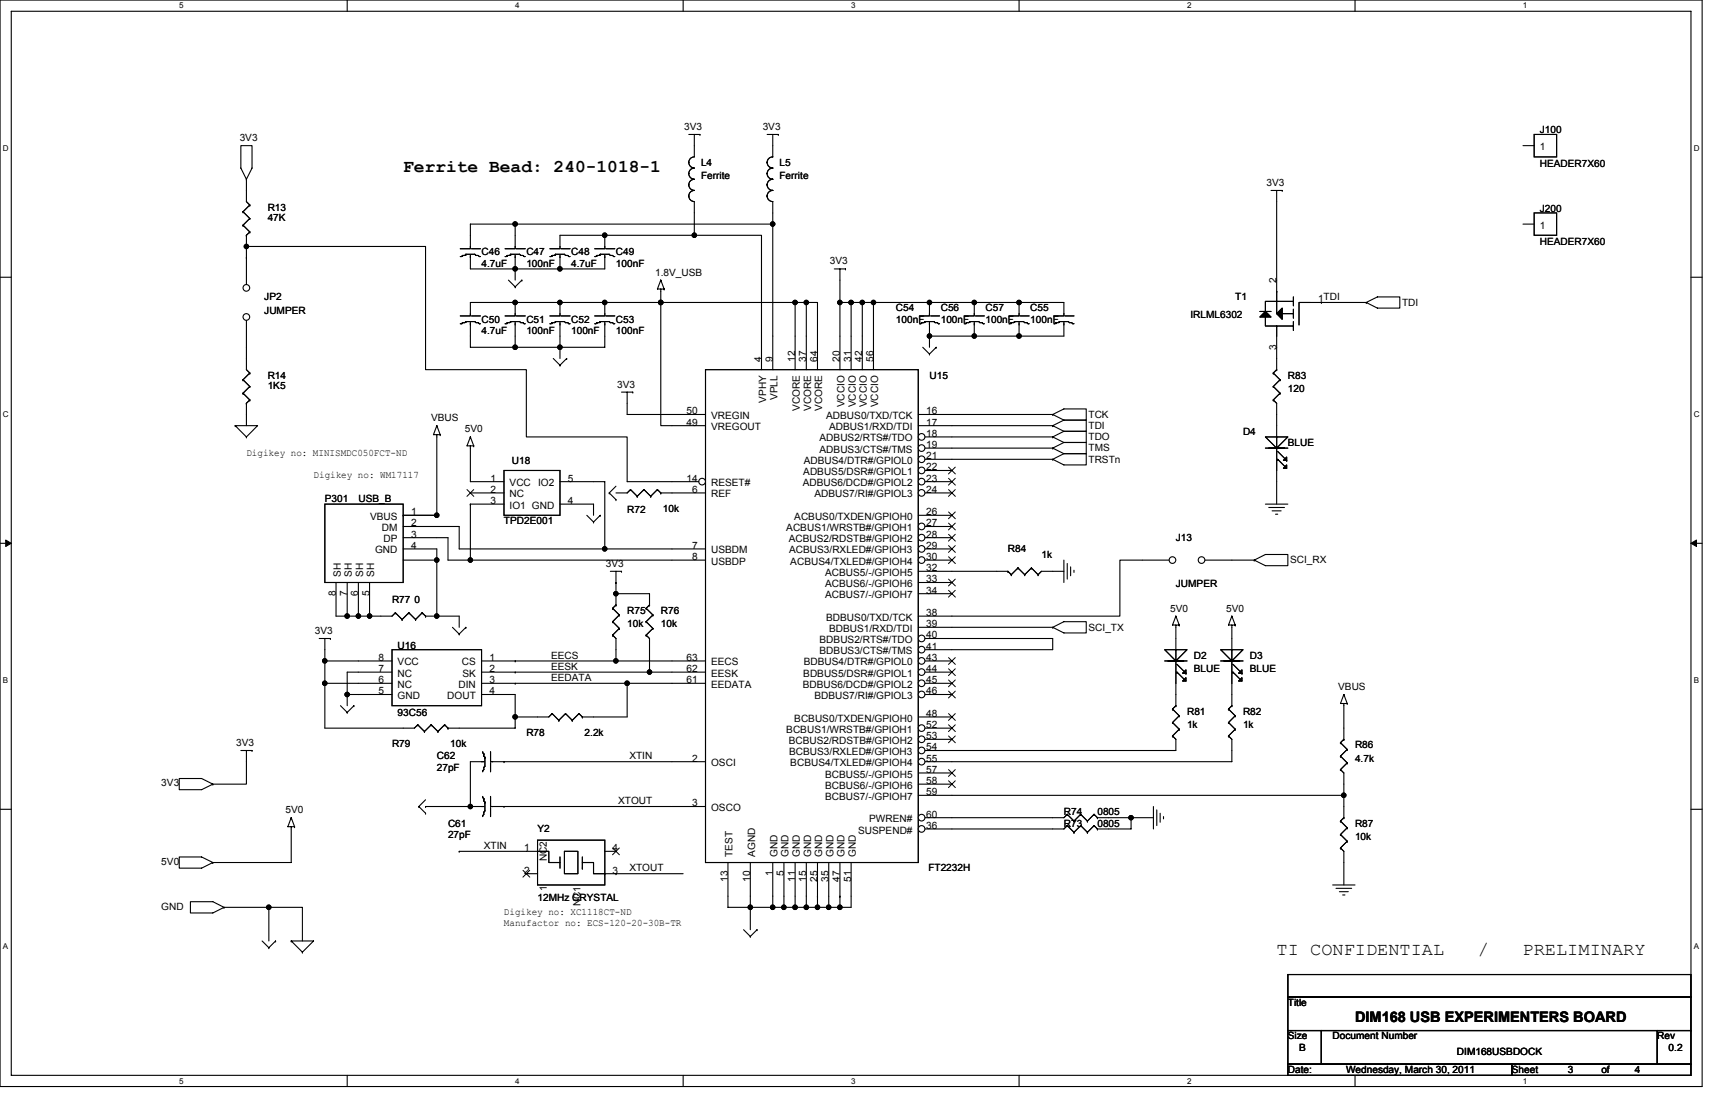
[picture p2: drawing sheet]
<svg xmlns="http://www.w3.org/2000/svg" width="432mm" height="279mm" viewBox="0 0 432 279" stroke-linecap="round" stroke-linejoin="round" font-family="sans-serif">
<path d="M0 0h428.6v273.5h-428.6zM2.8 2.8h422.9v267.9h-422.9z" fill="none" stroke="#000" stroke-width=".28"/>
<g fill="#fff">
<path d="M45.1 .3h1.1v2.3h-1.1z"/>
<path d="M45.1 271h1.1v2.2h-1.1z"/>
</g>
<path d="M87.4 0v2.8M87.4 270.7v2.8" fill="none" stroke="#000" stroke-width=".28"/>
<g fill="#fff">
<path d="M129.7 .3h1.1v2.3h-1.1z"/>
<path d="M129.7 271h1.1v2.2h-1.1z"/>
</g>
<path d="M172 0v2.8M172 270.7v2.8" fill="none" stroke="#000" stroke-width=".28"/>
<g fill="#fff">
<path d="M214.3 .3h1.1v2.3h-1.1z"/>
<path d="M214.3 271h1.1v2.2h-1.1z"/>
</g>
<path d="M256.6 0v2.8M256.6 270.7v2.8" fill="none" stroke="#000" stroke-width=".28"/>
<g fill="#fff">
<path d="M298.9 .3h1.1v2.3h-1.1z"/>
<path d="M298.9 271h1.1v2.2h-1.1z"/>
</g>
<path d="M341.2 0v2.8M341.2 270.7v2.8" fill="none" stroke="#000" stroke-width=".28"/>
<g fill="#fff">
<path d="M383.5 .3h1.1v2.3h-1.1z"/>
<path d="M383.5 271h1.1v2.2h-1.1z"/>
<path d="M.7 36.3h1.5v2.3h-1.5z"/>
<path d="M426.5 36.3h1.4v2.3h-1.4z"/>
<path d="M.7 103.3h1.5v2.2h-1.5z"/>
<path d="M426.5 103.3h1.4v2.2h-1.4z"/>
</g>
<path d="M0 69.8h2.8M425.7 69.8h2.9" fill="none" stroke="#000" stroke-width=".28"/>
<g fill="#fff">
<path d="M.7 170.2h1.4v2.3h-1.4z"/>
<path d="M426.5 170.2h1.3v2.3h-1.3z"/>
</g>
<path d="M0 136.8h2.8M425.7 136.8h2.9" fill="none" stroke="#000" stroke-width=".28"/>
<path d="M1.4 135.9l1.4 .9-1.4 .8zM425.7 136.8l1.4-.9v1.7z" fill="#000" stroke="#000" stroke-width=".25"/>
<g fill="#fff">
<path d="M.7 237.2h1.4v2.2h-1.4z"/>
<path d="M426.4 237.2h1.4v2.2h-1.4z"/>
</g>
<g fill="none" stroke="#000" stroke-width=".28">
<path d="M60.6 36.7h2.9v5.6l-1.5 2.8-1.4-2.8zM173.4 33.8h2.8M174.8 33.8v2.9M176.2 33.8h.1M193.1 33.8h2.9M194.6 33.8v2.9M196 33.8h.1M61.2 53.3h.1M61.2 56.7h.1M61.2 53.3l1.7 1.7M61.2 56.7l1.7 1.7M62 45.1v5.7l.9 .8"/>
<path d="M62 45.1h.1M62 59.2h.1M62 59.2v2.8M62.9 51.6h.1M62.9 55h.1M62.9 58.4h.1M62.9 51.6l-1.7 1.7M62.9 55l-1.7 1.7M62.9 58.4l-.9 .8M118.4 59.2v-2.8h11.3v2.8M129.7 56.4h64.9v28.2M129.7 56.4h.1"/>
<path d="M141 59.2h11.3M152.3 59.2h.1M152.3 59.2h22.5M174.8 59.2h16.9v25.4M174.8 59.2h.1M174.8 53.6v5.6M194.6 53.6v2.8M320 47.9h2.8M321.4 47.9v22.6M322.8 47.9h.1M62 64.9v-2.9h45.1v31h25.4v17h25.4v11.2h11.3M62 64.9h.1"/>
<path d="M118.4 76.1h11.3M118.4 67.7h11.3v2.8M128 70.5l1.7 1.7M129.7 76.1h.1M129.7 67.7h.1M129.7 72.2h.1M129.7 76.1h73.3M129.7 67.7h22.6M131.4 70.5h.1M131.4 70.5l-1.7 1.7M141 67.7h.1M141 76.1h.1"/>
<path d="M152.3 76.1h.1M166.4 76.1v31h2.8M166.4 76.1h.1M166.4 72.7v3.4M166.4 70.5l-.9 2.2h1.7M166.4 70.5h.1M166.4 70.5l.8 2.2M167.2 72.7h.1M200.2 76.1h.1M200.2 76.1v8.5M203 76.1h2.8v8.5M203 76.1h.1"/>
<path d="M203 76.1v8.5M210.1 67.7h2.8M211.5 76.1h.1M211.5 76.1h2.8M211.5 67.7v8.4M211.5 76.1v8.5M212.9 67.7h.1M214.3 76.1h.1M214.3 76.1v8.5M214.3 76.1h53.6M217.1 76.1v8.5M217.1 76.1h.1"/>
<path d="M219.9 76.1v8.5M219.9 76.1h.1M234 76.1h.1M245.3 76.1h.1M256.6 76.1h.1M332.7 76.1h.1M332.7 76.1h11.3M344 76.1l2.8-1.4h5.6v2.9h-5.6zM344 76.1h.1M62 87.4v2.8M118.4 84.6v2.8h11.3M129.7 87.4h.1"/>
<path d="M129.7 84.6v2.8M139.3 90.2l1.7 1.7M141 84.6v2.8M141 87.4h.1M141 87.4v2.8M141 91.9h.1M142.7 90.2h.1M142.7 90.2l-1.7 1.7M152.3 84.6v2.8h-22.6M156.5 98.7h2.8M157.9 98.7v5.6h11.3M159.3 98.7h.1"/>
<path d="M177.6 93h53.6v124.1h-53.6zM232.3 87.4l1.7 1.7M234 84.6v2.8M234 84.6h.1M234 84.6h22.6M234 89.1h.1M235.7 87.4h.1M235.7 87.4l-1.7 1.7M256.6 84.6h.1M256.6 84.6h11.3M321.4 87.4v2.8M59.2 107.1h5.7l-2.9 2.9"/>
<path d="M59.2 107.1h.1M59.2 107.1l2.8 2.9M62 104.3v2.8M62 110h.1M110 109.4v20.3h-8.5M110 107.1l-.9 2.3h1.7M110 107.1h.1M110 107.1l.8 2.3M110.8 109.4h.1M118.4 112.2v9M118.4 110l-.8 2.2h1.7M118.4 110h.1"/>
<path d="M118.4 110l.9 2.2M119.3 112.2h.1M239.7 104.3h25.3M239.7 107.1h25.3M239.7 110h25.3M239.7 112.8h25.3M239.7 115.6h25.3M265 104.3l2.9-1.4h5.6v2.8h-5.6M265 104.3h.1M265 107.1h.1M265 110h.1M265 112.8h.1"/>
<path d="M265 115.6h.1M265 104.3l2.9 1.4M265 107.1l2.9 1.5M265 110l2.9 1.4M265 112.8l2.9 1.4M267.9 105.7h5.6v2.9h-5.6M267.9 108.6h5.6v2.8h-5.6M267.9 111.4h5.6v2.8h-5.6M267.9 114.2h5.6v2.8h-5.6l-2.9-1.4M267.9 105.7l-2.9 1.4M267.9 108.6l-2.9 1.4M267.9 111.4l-2.9 1.4"/>
<path d="M267.9 114.2l-2.9 1.4M321.4 104.3v2.8M101.5 129.7h.1M110 132.5h5.6v5.7h36.7M110 135.3h2.8v5.7h5.6M110 138.2v2.8M118.4 126.9h.1M118.4 126.9v14.1M147.7 129.7l1.7 1.7M149.4 121.2h2.9v17M149.4 126.9v2.8M149.4 131.4h.1"/>
<path d="M151.1 129.7h.1M151.1 129.7l-1.7 1.7M152.3 138.2h.1M152.3 138.2h16.9M153.4 124.1h.1M153.4 124.1l1.7 1.7M155.1 125.8h.1M155.1 122.4l-1.7 1.7M318.6 126.9h5.7M319.4 127.7h4M320.3 128.6h2.3M321.1 129.4h.6"/>
<path d="M321.4 121.2v5.7M84.6 155.1h2.8M87.4 155.1h.1M87.4 155.1h8.5M90.2 155.1h.1M93 155.1h.1M101.5 141h8.5M110 155.1h5.6v2.8M110 141h.1M110 155.1h.1M110 141v14.1M113.9 157.9l1.7 1.7"/>
<path d="M115.6 159.6h.1M117.3 157.9h.1M117.3 157.9l-1.7 1.7M118.4 141h50.8M153.7 143.8h2.8M155.1 146.6h.1M155.1 146.6v2.8h8.4M155.1 143.8v2.8M156.5 143.8h.1M239.7 157.9h25.3M239.7 143.8h11.3M265 143.8h2.9"/>
<path d="M265 157.9l2.9-1.4h5.6v2.8h-5.6zM265 157.9h.1M267.9 141v5.6M268.7 141.8v4M269.6 142.7v2.2M270.4 143.5v.6M287.6 141h-5.6v14.1h-42.3M296.1 157.3v3.4M296.1 155.1l-.9 2.2h1.7M296.1 155.1h.1M296.1 155.1l.8 2.2M296.9 157.3h.1"/>
<path d="M310.2 157.3v3.4M310.2 141h5.6M310.2 155.1l-.9 2.2h1.7M310.2 155.1h.1M310.2 155.1l.8 2.2M311 157.3h.1M315.8 141l2.8-1.4h5.7v2.8h-5.7zM315.8 141h.1M80.4 160.7h2.8M81.8 166.4h.1M81.8 166.4h8.4M81.8 172h8.4"/>
<path d="M81.8 166.4v16.9h19.7M81.8 160.7v5.7M81.8 172h.1M83.2 160.7h.1M85.7 177.6l1.7 1.7M87.4 174.8h.1M87.4 174.8v2.8M87.4 179.3h.1M87.4 174.8h2.8M89.1 177.6h.1M89.1 177.6l-1.7 1.7M90.2 169.2h-2.8v5.6"/>
<path d="M129.7 174.8v5.7M129.7 166.4h.1M129.7 169.2h.1M129.7 172h.1M129.7 169.2h39.5M129.7 166.4h39.5M129.7 172h39.5M155.1 166.4h.1M155.1 163.5v2.9M157.9 172h.1M157.9 172v8.5h-8.5M163.5 169.2h.1"/>
<path d="M163.5 163.5v5.7M239.7 160.7h25.3v2.8h-25.3M338.3 177.1v6.2M338.3 174.8l-.8 2.3h1.7M338.3 174.8h.1M338.3 174.8l.9 2.3M339.2 177.1h.1M45.1 196h5.7l2.8 1.4-2.8 1.4h-5.7zM53.6 197.4h.1M60.6 188.9h2.9M62 188.9v8.5h-8.4M63.5 188.9h.1"/>
<path d="M118.4 191.7v11.3h-11.3M126.9 191.7h.1M126.9 191.7h42.3M129.7 180.5h5.6M129.7 180.5v2.8h-14.1M129.7 180.5h.1M239.7 188.9h56.4M310.2 188.9v2.8h-70.5M338.3 197.4v2.8M0 203.7h2.8M45.1 215.7h5.7l2.8 1.4-2.8 1.4h-5.7zM53.6 217.1h.1"/>
<path d="M73.3 208.1v9h-19.7M73.3 205.8l-.8 2.3h1.7M73.3 205.8h.1M73.3 205.8l.9 2.3M74.2 208.1h.1M105.5 203h.1M105.5 203l1.6 1.7M107.1 203h.1M107.1 204.7h.1M107.1 201.3l-1.6 1.7M115.6 214.3h.1M115.6 214.3h16.9"/>
<path d="M126.9 203h.1M126.9 203h42.3M155.1 219.9h.1M155.1 219.9h16.9M239.7 208.7h25.3M239.7 205.8h25.3M239.7 200.2h98.6M279.1 205.8h5.7M284.8 205.8v2.9h-5.7M284.8 205.8h.1M284.8 205.8h5.6M290.4 203v5.7"/>
<path d="M291.3 203.9v3.9M292.1 204.7v2.3M292.9 205.5v.6M337.5 213.4l.8 .9v8.5M337.5 213.4h.1M337.5 210.1h.1M337.5 206.7h.1M337.5 210.1l1.7 1.7M337.5 206.7l1.7 1.7M338.3 200.2h.1M338.3 200.2v5.6M338.3 205.8h.1"/>
<path d="M338.3 205.8l-.8 .9M339.2 211.8h.1M339.2 208.4h.1M339.2 211.8l-1.7 1.6M339.2 208.4l-1.7 1.7M425.7 203.7h2.9M47.9 227h5.7l2.8 1.4-2.8 1.4h-5.7zM56.4 228.4h.1M56.4 228.4h11.3M66 236.9l1.7 1.6M67.7 228.4h.1M67.7 228.4v8.5"/>
<path d="M67.7 228.4h8.4v8.5M67.7 238.5h.1M69.4 236.9h.1M69.4 236.9l-1.7 1.6M73.3 236.9h5.7l-2.9 2.8M73.3 236.9h.1M73.3 236.9l2.8 2.8M76.1 239.7h.1M183.3 225.6v2.8h5.6M187.2 234l1.7 1.7M188.9 228.4v5.6M188.9 228.4h.1"/>
<path d="M188.9 225.6v2.8M188.9 235.7h.1M188.9 228.4h16.9M190.6 234h.1M190.6 234l-1.7 1.7M194.6 225.6v2.8M194.6 228.4h.1M197.4 225.6v2.8M197.4 228.4h.1M200.2 225.6v2.8M200.2 228.4h.1M203 225.6v2.8"/>
<path d="M203 228.4h.1M205.8 225.6h.1M205.8 228.4h2.9M205.8 225.6v2.8M208.7 225.6v2.8M208.7 228.4h.1M208.7 228.4h2.8M211.5 225.6h.1M211.5 225.6v2.8M214.3 225.6v2.8h-2.8M335.5 222.8h5.7M336.4 223.6h3.9"/>
<path d="M337.2 224.5h2.3M338.1 225.3h.5M324.3 245.3h101.4v5.7h-101.4zM324.3 251h101.4v8.4h-101.4zM324.3 259.4h8.4v8.5h-8.4zM332.7 259.4h84.6v8.5h-84.6zM417.3 259.4h8.4v8.5h-8.4zM324.3 267.9h56.3v2.8h-56.3zM380.6 267.9h45.1v2.8h-45.1z"/>
</g>
<g fill="#000" stroke="#000" stroke-width=".28">
<circle cx="129.7" cy="56.4" r=".56"/>
<circle cx="152.2" cy="59.2" r=".56"/>
<circle cx="174.8" cy="59.2" r=".56"/>
<circle cx="194.5" cy="56.4" r=".55"/>
<circle cx="62" cy="62" r=".55"/>
<circle cx="129.7" cy="67.7" r=".56"/>
<circle cx="129.7" cy="76.1" r=".56"/>
<circle cx="141" cy="67.7" r=".55"/>
<circle cx="141" cy="76.1" r=".55"/>
<circle cx="152.2" cy="76.1" r=".55"/>
<circle cx="166.3" cy="76.1" r=".55"/>
<circle cx="200.2" cy="76.1" r=".56"/>
<circle cx="203" cy="76.1" r=".55"/>
<circle cx="211.5" cy="76.1" r=".55"/>
<circle cx="214.3" cy="76.1" r=".56"/>
<circle cx="217.1" cy="76.1" r=".55"/>
<circle cx="219.9" cy="76.1" r=".55"/>
<circle cx="234" cy="76.1" r=".55"/>
<circle cx="245.3" cy="76.1" r=".55"/>
<circle cx="256.6" cy="76.1" r=".56"/>
<circle cx="129.7" cy="87.4" r=".57"/>
<circle cx="141" cy="87.4" r=".56"/>
<circle cx="234" cy="84.6" r=".55"/>
<circle cx="245.3" cy="84.6" r=".55"/>
<circle cx="256.6" cy="84.6" r=".56"/>
<circle cx="110" cy="129.7" r=".56"/>
<circle cx="152.2" cy="138.2" r=".55"/>
<circle cx="87.4" cy="155.1" r=".56"/>
<circle cx="90.2" cy="155.1" r=".55"/>
<circle cx="93" cy="155.1" r=".55"/>
<circle cx="110" cy="155.1" r=".55"/>
<circle cx="110" cy="141" r=".55"/>
<circle cx="118.4" cy="141" r=".55"/>
<circle cx="155.1" cy="149.4" r=".55"/>
<circle cx="81.8" cy="172" r=".56"/>
<circle cx="81.8" cy="166.3" r=".55"/>
<circle cx="87.4" cy="174.8" r=".56"/>
<circle cx="155.1" cy="166.3" r=".55"/>
<circle cx="157.9" cy="172" r=".57"/>
<circle cx="163.5" cy="169.2" r=".55"/>
<circle cx="129.7" cy="180.4" r=".56"/>
<circle cx="118.4" cy="203" r=".55"/>
<circle cx="284.8" cy="205.8" r=".56"/>
<circle cx="338.3" cy="200.2" r=".56"/>
<circle cx="67.7" cy="228.4" r=".56"/>
<circle cx="188.9" cy="228.4" r=".56"/>
<circle cx="194.5" cy="228.4" r=".56"/>
<circle cx="197.3" cy="228.4" r=".56"/>
<circle cx="200.2" cy="228.4" r=".57"/>
<circle cx="203" cy="228.4" r=".56"/>
<circle cx="205.8" cy="228.4" r=".56"/>
<circle cx="208.6" cy="228.4" r=".56"/>
<circle cx="211.4" cy="228.4" r=".56"/>
</g>
<circle cx="232" cy="208.6" r=".84" fill="#fff" stroke="#000" stroke-width=".28"/>
<path d="M169.2 203h8.4M232.9 208.7h6.8" fill="none" stroke="#000" stroke-width=".28"/>
<circle cx="176.8" cy="121.2" r=".84" fill="#fff" stroke="#000" stroke-width=".28"/>
<g fill="none" stroke="#000" stroke-width=".28">
<path d="M194.6 84.6v8.4M200.2 84.6v8.4M169.2 104.3h8.4M231.2 104.3h8.5M231.2 107.1h8.5M169.2 121.2h6.7M169.2 138.2h8.4M169.2 141h8.4M169.2 166.4h8.4M169.2 169.2h8.4M169.2 172h8.4M169.2 191.7h8.4"/>
<path d="M183.3 217.1v8.5M188.9 217.1v8.5M203 217.1v8.5M205.8 217.1v8.5"/>
</g>
<circle cx="232" cy="110" r=".84" fill="#fff" stroke="#000" stroke-width=".28"/>
<path d="M232.9 110h6.8" fill="none" stroke="#000" stroke-width=".28"/>
<circle cx="232" cy="112.8" r=".84" fill="#fff" stroke="#000" stroke-width=".28"/>
<path d="M232.9 112.8h6.8" fill="none" stroke="#000" stroke-width=".28"/>
<circle cx="232" cy="115.6" r=".84" fill="#fff" stroke="#000" stroke-width=".28"/>
<path d="M232.9 115.6h6.8" fill="none" stroke="#000" stroke-width=".28"/>
<circle cx="232" cy="118.4" r=".84" fill="#fff" stroke="#000" stroke-width=".28"/>
<path d="M232.9 118.4h6.8" fill="none" stroke="#000" stroke-width=".28"/>
<path d="M238.8 117.6l1.7 1.7M240.5 117.6l-1.7 1.7" fill="none" stroke="#000" stroke-width=".25"/>
<circle cx="232" cy="121.2" r=".84" fill="#fff" stroke="#000" stroke-width=".28"/>
<path d="M232.9 121.2h6.8" fill="none" stroke="#000" stroke-width=".28"/>
<path d="M238.8 120.4l1.7 1.7M240.5 120.4l-1.7 1.7" fill="none" stroke="#000" stroke-width=".25"/>
<circle cx="232" cy="124.1" r=".84" fill="#fff" stroke="#000" stroke-width=".28"/>
<path d="M231.2 129.7h8.5M232.9 124.1h6.8" fill="none" stroke="#000" stroke-width=".28"/>
<path d="M238.8 123.2l1.7 1.7M238.8 128.9l1.7 1.7M240.5 123.2l-1.7 1.7M240.5 128.9l-1.7 1.7" fill="none" stroke="#000" stroke-width=".25"/>
<circle cx="232" cy="132.5" r=".84" fill="#fff" stroke="#000" stroke-width=".28"/>
<path d="M232.9 132.5h6.8" fill="none" stroke="#000" stroke-width=".28"/>
<path d="M238.8 131.7l1.7 1.7M240.5 131.7l-1.7 1.7" fill="none" stroke="#000" stroke-width=".25"/>
<circle cx="232" cy="138.2" r=".84" fill="#fff" stroke="#000" stroke-width=".28"/>
<path d="M232.9 138.2h6.8" fill="none" stroke="#000" stroke-width=".28"/>
<path d="M238.8 137.3l1.7 1.7M240.5 137.3l-1.7 1.7" fill="none" stroke="#000" stroke-width=".25"/>
<circle cx="232" cy="141" r=".84" fill="#fff" stroke="#000" stroke-width=".28"/>
<path d="M232.9 141h6.8" fill="none" stroke="#000" stroke-width=".28"/>
<path d="M238.8 140.1l1.7 1.8M240.5 140.1l-1.7 1.8" fill="none" stroke="#000" stroke-width=".25"/>
<circle cx="232" cy="205.8" r=".84" fill="#fff" stroke="#000" stroke-width=".28"/>
<g fill="none" stroke="#000" stroke-width=".28">
<path d="M191.7 84.6v8.4M203 84.6v8.4M205.8 84.6v8.4M211.5 84.6v8.4M214.3 84.6v8.4M217.1 84.6v8.4M219.9 84.6v8.4M169.2 107.1h8.4M169.2 124.1h8.4M194.6 217.1v8.5M197.4 217.1v8.5M200.2 217.1v8.5"/>
<path d="M208.7 217.1v8.5M211.5 217.1v8.5M214.3 217.1v8.5M232.9 205.8h6.8"/>
</g>
<circle cx="232" cy="135.3" r=".84" fill="#fff" stroke="#000" stroke-width=".28"/>
<path d="M232.9 135.3h6.8M231.2 143.8h8.5M231.2 146.6h8.5M231.2 149.4h8.5M231.2 155.1h8.5M231.2 157.9h8.5" fill="none" stroke="#000" stroke-width=".28"/>
<path d="M238.8 134.5l1.7 1.7M240.5 134.5l-1.7 1.7M238.8 145.8l1.7 1.7M238.8 148.6l1.7 1.7M240.5 145.8l-1.7 1.7M240.5 148.6l-1.7 1.7" fill="none" stroke="#000" stroke-width=".25"/>
<circle cx="232" cy="160.7" r=".84" fill="#fff" stroke="#000" stroke-width=".28"/>
<path d="M232.9 160.7h6.8" fill="none" stroke="#000" stroke-width=".28"/>
<circle cx="232" cy="163.5" r=".84" fill="#fff" stroke="#000" stroke-width=".28"/>
<path d="M232.9 163.5h6.8" fill="none" stroke="#000" stroke-width=".28"/>
<circle cx="232" cy="166.4" r=".84" fill="#fff" stroke="#000" stroke-width=".28"/>
<path d="M232.9 166.4h6.8" fill="none" stroke="#000" stroke-width=".28"/>
<path d="M238.8 165.5l1.7 1.7M240.5 165.5l-1.7 1.7" fill="none" stroke="#000" stroke-width=".25"/>
<circle cx="232" cy="169.2" r=".84" fill="#fff" stroke="#000" stroke-width=".28"/>
<path d="M232.9 169.2h6.8" fill="none" stroke="#000" stroke-width=".28"/>
<path d="M238.8 168.3l1.7 1.8M240.5 168.3l-1.7 1.8" fill="none" stroke="#000" stroke-width=".25"/>
<circle cx="232" cy="172" r=".84" fill="#fff" stroke="#000" stroke-width=".28"/>
<path d="M232.9 172h6.8" fill="none" stroke="#000" stroke-width=".28"/>
<path d="M238.8 171.2l1.7 1.7M240.5 171.2l-1.7 1.7" fill="none" stroke="#000" stroke-width=".25"/>
<circle cx="232" cy="174.8" r=".84" fill="#fff" stroke="#000" stroke-width=".28"/>
<path d="M232.9 174.8h6.8M231.2 180.5h8.5" fill="none" stroke="#000" stroke-width=".28"/>
<path d="M238.8 174l1.7 1.7M238.8 179.6l1.7 1.7M240.5 174l-1.7 1.7M240.5 179.6l-1.7 1.7" fill="none" stroke="#000" stroke-width=".25"/>
<circle cx="232" cy="183.3" r=".84" fill="#fff" stroke="#000" stroke-width=".28"/>
<path d="M232.9 183.3h6.8" fill="none" stroke="#000" stroke-width=".28"/>
<path d="M238.8 182.4l1.7 1.7M240.5 182.4l-1.7 1.7" fill="none" stroke="#000" stroke-width=".25"/>
<circle cx="232" cy="186.1" r=".84" fill="#fff" stroke="#000" stroke-width=".28"/>
<path d="M232.9 186.1h6.8" fill="none" stroke="#000" stroke-width=".28"/>
<path d="M238.8 185.3l1.7 1.7M240.5 185.3l-1.7 1.7" fill="none" stroke="#000" stroke-width=".25"/>
<circle cx="232" cy="188.9" r=".84" fill="#fff" stroke="#000" stroke-width=".28"/>
<path d="M232.9 188.9h6.8" fill="none" stroke="#000" stroke-width=".28"/>
<circle cx="232" cy="191.7" r=".84" fill="#fff" stroke="#000" stroke-width=".28"/>
<g fill="none" stroke="#000" stroke-width=".28">
<path d="M129.7 76.1v3.4h-2.5M130 79.5h2.2M141 76.1v3.4h-2.5M141.3 79.5h2.2M245.3 76.1v3.4h-2.5M245.6 79.5h2.2M256.6 76.1v3.4h-2.6M256.9 79.5h2.2M317.2 78.4h2.8M318.6 79.8v2.3h7M321.4 73.3v5.7h4.2M321.4 73.3h.1"/>
<path d="M321.4 70.5v2.8M325.6 74.7v2.3M325.6 77.8v2.3M325.6 75.9h-7v3.1M332.7 76.1h-5.6v5.7M127.7 81.2l-.5 .3M127.7 81.2h.1M128.6 80.9h2.2l.3 .3h.6l.5 .3M128.6 80.9l-.3 .3h-.6M128.6 80.9h.1M129.7 81.2v3.4M139 81.2l-.5 .3"/>
<path d="M139 81.2h.1M139.9 80.9h2.2l.3 .3h.6l.2 .3h.3M139.9 80.9l-.3 .3h-.6M139.9 80.9h.1M141 81.2v3.4M243.3 81.2l-.2 .3h-.3M243.3 81.2h.1M244.2 80.9h2.2l.3 .3h.6l.5 .3M244.2 80.9l-.3 .3h-.6M244.2 80.9h.1M245.3 81.2v3.4M254.6 81.2l-.6 .3"/>
<path d="M254.6 81.2h.1M255.5 80.9h2.2l.3 .3h.6l.5 .3M255.5 80.9l-.3 .3h-.6M255.5 80.9h.1M256.6 81.2v3.4M320.6 97.3h.1M320.6 93.9h.1M320.6 97.3l1.7 1.7M320.6 93.9l1.7 1.7M321.4 93h.1M321.4 82.1v5.3M321.4 90.2v2.8"/>
<path d="M321.4 93l-.8 .9M322.3 99h.1M322.3 95.6h.1M322.3 99l-1.7 1.7M322.3 95.6l-1.7 1.7M325.6 80.9v2.3M126.9 118.4h14.1v11.3h-14.1zM318.6 110h5.7l-2.9 2.8zM318.6 112.8h5.7M319.4 112.8h4M320.6 100.7h.1M320.6 100.7l.8 .8v2.8"/>
<path d="M321.4 107.1v14.1M321.7 115.6h.1M321.7 113.6l2.3 2.3M321.7 115.6l2.3 2.3M324 115.9h.1M118.4 121.2h8.5M118.4 124.1h8.5M118.4 126.9h8.5M141 121.2h8.4M141 126.9h8.4M251 143.8h2.8M253.8 143.8h.1"/>
<path d="M253.8 143.8l.8 .9M254.6 144.7h.1M256.3 143h.1M256.3 143l1.7 1.7M256.3 143l-1.7 1.7M258 144.7h.1M259.7 143h.1M259.7 143l1.7 1.7M259.7 143l-1.7 1.7M261.4 144.7h.1M265 143.8h-2.8l-.8 .9M139 179.6h.1"/>
<path d="M139 179.6l-.8 .9h-2.9M139 179.6l1.7 1.7M142.4 179.6h.1M142.4 179.6l-1.7 1.7M142.4 179.6l1.7 1.7M145.8 179.6h.1M145.8 179.6l-1.7 1.7M145.8 179.6l.8 .9M293.2 163.5h5.7l-2.8 2.9zM293.2 166.4h5.7M294.1 166.4h3.9M295.2 178.5h.1"/>
<path d="M295.2 178.5l1.7 1.7M296.1 160.7v16.9M296.1 177.6h.1M296.1 177.6l-.9 .9M296.3 169.2h.1M296.3 167.2l2.3 2.3M296.3 169.2l2.3 2.2M298.6 169.5h.1M140.7 181.3h.1M144.1 181.3h.1M146.6 180.5h.1M146.6 180.5h2.8"/>
<path d="M231.2 194.6h8.5M231.2 197.4h8.5M232.9 191.7h6.8M295.2 185.3h.1M295.2 181.9h.1M295.2 185.3l.9 .8v2.8M295.2 181.9l1.7 1.7M296.9 183.6h.1M296.9 180.2h.1M296.9 183.6l-1.7 1.7M296.9 180.2l-1.7 1.7M118.4 203h3.4"/>
<path d="M121.5 200.5v.3l.3 .2M121.8 201v.6l.3 .3M121.8 201h.1M122.1 201.9v2.2l-.3 .3v.6l-.3 .5M122.1 201.9h.1M123.5 200.5v2.5h3.4M123.5 203.3v2.2M231.2 200.2h8.5"/>
</g>
<path d="M117.6 123.2l1.7 1.7M119.3 123.2l-1.7 1.7M238.8 193.7l1.7 1.7M238.8 196.5l1.7 1.7M240.5 193.7l-1.7 1.7M240.5 196.5l-1.7 1.7" fill="none" stroke="#000" stroke-width=".25"/>
<g fill="#000" stroke="#000" stroke-width=".28">
<path d="M317.2 79.8l1.4-1.4 1.4 1.4z" fill-rule="evenodd"/>
<path d="M317.2 79.8l1.4-1.4 1.4 1.4z" fill-rule="evenodd"/>
<path d="M321.4 79l1.4-1.4v2.8z" fill-rule="evenodd"/>
<path d="M321.4 79l1.4-1.4v2.8z" fill-rule="evenodd"/>
<path d="M324 115v.9h-.9z" fill-rule="evenodd"/>
<path d="M324 117v.9h-.9z" fill-rule="evenodd"/>
<path d="M324 115v.9h-.9z" fill-rule="evenodd"/>
<path d="M324 117v.9h-.9z" fill-rule="evenodd"/>
<path d="M298.6 168.6v.9h-.8z" fill-rule="evenodd"/>
<path d="M298.6 170.6v.8h-.8z" fill-rule="evenodd"/>
<path d="M298.6 168.6v.9h-.8z" fill-rule="evenodd"/>
<path d="M298.6 170.6v.8h-.8z" fill-rule="evenodd"/>
</g>
<circle cx="62" cy="79.8" r=".84" fill="#fff" stroke="#000" stroke-width=".28"/>
<path d="M62 80.6v6.8" fill="none" stroke="#000" stroke-width=".28"/>
<circle cx="62" cy="72.5" r=".84" fill="#fff" stroke="#000" stroke-width=".28"/>
<g fill="none" stroke="#000" stroke-width=".28">
<path d="M129.7 59.2v3.4h-2.5M152.3 59.2v3.4h-2.6M62 64.9v6.7M127.7 64.3l-.5 .3M127.7 64.3h.1M128.6 64h2.2l.3 .3h.6l.5 .3M128.6 64l-.3 .3h-.6M128.6 64h.1M129.7 64.3v3.4M130 62.6h2.2M150.3 64.3l-.6 .3M150.3 64.3h.1"/>
<path d="M151.1 64h2.3l.3 .3h.5l.6 .3M151.1 64l-.2 .3h-.6M151.1 64h.1M152.3 64.3v3.4M152.5 62.6h2.3M234 76.1v3.4h-2.5M234.3 79.5h2.3M232.1 81.2l-.6 .3M232.1 81.2h.1M232.9 80.9h2.3l.2 .3h.6l.6 .3M232.9 80.9l-.3 .3h-.5M232.9 80.9h.1"/>
<path d="M234 81.2v3.4M268.7 205h.1M268.7 205l-.8 .8h-2.9M268.7 205l1.7 1.7M270.4 206.7h.1M272.1 205h.1M272.1 205l-1.7 1.7M272.1 205l1.7 1.7M273.8 206.7h.1M275.5 205h.1M275.5 205l-1.7 1.7M275.5 205l.8 .8"/>
<path d="M276.3 205.8h.1M276.3 205.8h2.8"/>
</g>
<circle cx="302.5" cy="141" r=".84" fill="#fff" stroke="#000" stroke-width=".28"/>
<path d="M303.4 141h6.8" fill="none" stroke="#000" stroke-width=".28"/>
<circle cx="295.2" cy="141" r=".84" fill="#fff" stroke="#000" stroke-width=".28"/>
<g fill="none" stroke="#000" stroke-width=".28">
<path d="M174.8 36.7v2.8a1.37 1.37 0 0 0-1.4 1.4 1.44 1.44 0 0 0 1.4 1.4 1.37 1.37 0 0 0-1.4 1.4 1.44 1.44 0 0 0 1.4 1.4 1.38 1.38 0 0 0-1.4 1.4 1.4 1.4 0 0 0 1.4 1.4M194.6 36.7l-.1 2.8a1.38 1.38 0 0 0-1.4 1.4 1.4 1.4 0 0 0 1.5 1.4h-.1a1.38 1.38 0 0 0-1.4 1.4 1.4 1.4 0 0 0 1.5 1.4h-.1a1.38 1.38 0 0 0-1.4 1.4 1.4 1.4 0 0 0 1.5 1.4h-.1M383.5 36.7h2.8M386.3 33.8h5.6v5.7h-5.6zM118.4 59.2v3.4h-2.5M141 59.2v3.4h-2.5M174.8 47.9a1.38 1.38 0 0 0-1.4 1.5v-.1a1.4 1.4 0 0 0 1.4 1.4v2.9M194.5 47.9a1.38 1.38 0 0 0-1.4 1.5v-.1a1.4 1.4 0 0 0 1.5 1.4v2.9M383.5 56.4h2.8M386.3 53.6h5.6v5.6h-5.6zM116.5 64.3l-.3 .3h-.3M116.5 64.3h.1"/>
<path d="M117.3 64h2.2l.3 .3h.6l.6 .3M117.3 64l-.3 .3h-.5M117.3 64h.1M118.4 76.1v3.4h-2.5M118.4 64.3v3.4M118.7 79.5h2.3M118.7 62.6h2.3M139 64.3l-.5 .3M139 64.3h.1M139.9 64h2.2l.3 .3h.6l.2 .3h.3M139.9 64l-.3 .3h-.6M139.9 64h.1"/>
<path d="M141 64.3v3.4M141.3 62.6h2.2M152.3 76.1v3.4h-2.6M152.5 79.5h2.3M267.9 76.1v3.4h-2.6M268.1 79.5h2.3M61.2 95.6h.1M61.2 99h.1M61.2 95.6l1.7 1.7M61.2 99l1.7 1.7M62 90.2v2.8l.9 .9M62.9 93.9h.1"/>
<path d="M62.9 97.3h.1M62.9 93.9l-1.7 1.7M62.9 97.3l-1.7 1.7M116.5 81.2l-.3 .3h-.3M116.5 81.2h.1M117.3 80.9h2.2l.3 .3h.6l.6 .3M117.3 80.9l-.3 .3h-.5M117.3 80.9h.1M118.4 81.2v3.4M150.3 81.2l-.6 .3M150.3 81.2h.1M151.1 80.9h2.3l.3 .3h.5l.6 .3"/>
<path d="M151.1 80.9l-.2 .3h-.6M151.1 80.9h.1M152.3 81.2v3.4M265.9 81.2l-.6 .3M265.9 81.2h.1M266.7 80.9h2.3l.3 .3h.5l.3 .3h.3M266.7 80.9l-.3 .3h-.5M266.7 80.9h.1M267.9 81.2v3.4M62 101.5h.1M62 101.5v2.8M62.9 100.7h.1"/>
<path d="M62.9 100.7l-.9 .8M81.8 126.9h19.7v19.7h-19.7zM101.5 129.7h8.5M101.5 132.5h8.5M101.5 135.3h8.5M101.5 138.2h8.5M158.7 123.2h.1M158.7 123.2l-.8 .9h-2.8M158.7 123.2l1.7 1.7M160.4 124.9h.1M162.1 123.2h.1M162.1 123.2l-1.7 1.7"/>
<path d="M162.1 123.2l1.7 1.7M163.8 124.9h.1M165.5 123.2h.1M165.5 123.2l-1.7 1.7M165.5 123.2l.9 .9M166.4 124.1h.1M166.4 124.1h2.8M84.6 146.6v8.5M87.4 146.6v8.5M90.2 146.6v8.5M93 146.6v8.5M99.5 154.2h.1"/>
<path d="M99.5 154.2l-.8 .9h-2.8M99.5 154.2l1.7 1.7M101.2 155.9h.1M102.9 154.2h.1M102.9 154.2l-1.7 1.7M102.9 154.2l1.7 1.7M104.6 155.9h.1M106.3 154.2h.1M106.3 154.2l-1.7 1.7M106.3 154.2l.8 .9M107.1 155.1h.1M107.1 155.1h2.9"/>
<path d="M154.2 159.9h.1M154.2 156.5h.1M154.2 153.1h.1M154.2 159.9l.9 .8v2.8M154.2 156.5l1.7 1.7M154.2 153.1l1.7 1.7M155.1 152.3h.1M155.1 152.3l-.9 .8M155.1 149.4v2.9M155.9 158.2h.1M155.9 154.8h.1M155.9 158.2l-1.7 1.7"/>
<path d="M155.9 154.8l-1.7 1.7M162.7 159.9h.1M162.7 156.5h.1M162.7 153.1h.1M162.7 159.9l.8 .8v2.8M162.7 156.5l1.7 1.7M162.7 153.1l1.7 1.7M163.5 152.3h.1M163.5 152.3l-.8 .8M163.5 149.4v2.9M164.4 158.2h.1M164.4 154.8h.1"/>
<path d="M164.4 158.2l-1.7 1.7M164.4 154.8l-1.7 1.7M287.6 141h6.8M90.2 166.4h8.5M90.2 169.2h8.5M90.2 172h8.5M90.2 174.8h8.5M98.7 163.5h22.5v14.1h-22.5zM121.2 166.4h8.5M121.2 169.2h8.5M121.2 172h8.5M121.2 174.8h8.5"/>
<path d="M307.3 163.5h5.7l-2.8 2.9zM307.3 166.4h5.7M308.2 166.4h3.9M309.3 178.5h.1M309.3 178.5l1.7 1.7M310.2 177.6h.1M310.2 160.7v16.9M310.2 177.6l-.9 .9M310.4 169.2h.1M310.4 167.2l2.3 2.3M310.4 169.2l2.3 2.2M312.7 169.5h.1"/>
<path d="M105.2 182.4h.1M105.2 182.4l-.9 .9h-2.8M105.2 182.4l1.7 1.7M106.9 184.1h.1M108.6 182.4h.1M108.6 182.4l-1.7 1.7M108.6 182.4l1.7 1.7M110.3 184.1h.1M112 182.4h.1M112 182.4l-1.7 1.7M112 182.4l.8 .9M112.8 183.3h.1"/>
<path d="M112.8 183.3h2.8M118.4 191.7h3.4M121.5 189.2l.3 .6M121.8 189.8v.5l.3 .3M121.8 189.8h.1M122.1 190.6v2.3l-.3 .2v.6l-.3 .6M122.1 190.6h.1M123.5 189.2v2.5h3.4M123.5 192v2.3M309.3 185.3h.1M309.3 181.9h.1M309.3 185.3l.9 .8v2.8"/>
<path d="M309.3 181.9l1.7 1.7M311 183.6h.1M311 180.2h.1M311 183.6l-1.7 1.7M311 180.2l-1.7 1.7M337.5 193.7h.1M337.5 190.3h.1M337.5 186.9h.1M337.5 193.7l.8 .9v2.8M337.5 190.3l1.7 1.7M337.5 186.9l1.7 1.7M338.3 186.1h.1"/>
<path d="M338.3 186.1l-.8 .8M338.3 183.3v2.8M339.2 192h.1M339.2 188.6h.1M339.2 192l-1.7 1.7M339.2 188.6l-1.7 1.7M132.5 214.3h5.7v2.8h2.8M132.5 219.9h2.8M135.3 211.5h17v11.3h-17zM141 215.7v2.8M142.1 214.3h3.4v5.6h-3.4zM146.6 218.5h.1"/>
<path d="M146.6 217.1h2.8v2.8h2.9M146.6 215.7v2.8M152.3 219.9h.1M152.3 214.3h2.8M152.3 219.9h2.8M268.7 207.8h.1M268.7 207.8l-.8 .9h-2.9M268.7 207.8l1.7 1.7M270.4 209.5h.1M272.1 207.8h.1M272.1 207.8l-1.7 1.7M272.1 207.8l1.7 1.7"/>
<path d="M273.8 209.5h.1M275.5 207.8h.1M275.5 207.8l-1.7 1.7M275.5 207.8l.8 .9M276.3 208.7h.1M276.3 208.7h2.8"/>
</g>
<path d="M131.7 219.1l1.7 1.7M133.4 219.1l-1.7 1.7M154.2 213.4l1.8 1.8M155.9 213.4l-1.7 1.8" fill="none" stroke="#000" stroke-width=".25"/>
<g fill="#000" stroke="#000" stroke-width=".28">
<path d="M311.8 169.5l.9-.9v.9z" fill-rule="evenodd"/>
<path d="M311.8 171.4l.9-.8v.8z" fill-rule="evenodd"/>
<path d="M311.8 169.5l.9-.9v.9z" fill-rule="evenodd"/>
<path d="M311.8 171.4l.9-.8v.8z" fill-rule="evenodd"/>
<circle cx="129.7" cy="56.4" r=".56"/>
<circle cx="152.2" cy="59.2" r=".56"/>
<circle cx="174.8" cy="59.2" r=".56"/>
<circle cx="194.5" cy="56.4" r=".55"/>
<circle cx="62" cy="62" r=".55"/>
<circle cx="129.7" cy="67.7" r=".56"/>
<circle cx="129.7" cy="76.1" r=".56"/>
<circle cx="141" cy="67.7" r=".55"/>
<circle cx="141" cy="76.1" r=".55"/>
<circle cx="152.2" cy="76.1" r=".55"/>
<circle cx="166.3" cy="76.1" r=".55"/>
<circle cx="200.2" cy="76.1" r=".56"/>
<circle cx="203" cy="76.1" r=".55"/>
<circle cx="211.5" cy="76.1" r=".55"/>
<circle cx="214.3" cy="76.1" r=".56"/>
<circle cx="217.1" cy="76.1" r=".55"/>
<circle cx="219.9" cy="76.1" r=".55"/>
<circle cx="234" cy="76.1" r=".55"/>
<circle cx="245.3" cy="76.1" r=".55"/>
<circle cx="256.6" cy="76.1" r=".56"/>
<circle cx="129.7" cy="87.4" r=".57"/>
<circle cx="141" cy="87.4" r=".56"/>
<circle cx="234" cy="84.6" r=".55"/>
<circle cx="245.3" cy="84.6" r=".55"/>
<circle cx="256.6" cy="84.6" r=".56"/>
<circle cx="110" cy="129.7" r=".56"/>
<circle cx="152.2" cy="138.2" r=".55"/>
<circle cx="87.4" cy="155.1" r=".56"/>
<circle cx="90.2" cy="155.1" r=".55"/>
<circle cx="93" cy="155.1" r=".55"/>
<circle cx="110" cy="155.1" r=".55"/>
<circle cx="110" cy="141" r=".55"/>
<circle cx="118.4" cy="141" r=".55"/>
<circle cx="155.1" cy="149.4" r=".55"/>
<circle cx="81.8" cy="172" r=".56"/>
<circle cx="81.8" cy="166.3" r=".55"/>
<circle cx="87.4" cy="174.8" r=".56"/>
<circle cx="155.1" cy="166.3" r=".55"/>
<circle cx="157.9" cy="172" r=".57"/>
<circle cx="163.5" cy="169.2" r=".55"/>
<circle cx="129.7" cy="180.4" r=".56"/>
<circle cx="118.4" cy="203" r=".55"/>
<circle cx="284.8" cy="205.8" r=".56"/>
<circle cx="338.3" cy="200.2" r=".56"/>
<circle cx="67.7" cy="228.4" r=".56"/>
<circle cx="188.9" cy="228.4" r=".56"/>
<circle cx="194.5" cy="228.4" r=".56"/>
<circle cx="197.3" cy="228.4" r=".56"/>
<circle cx="200.2" cy="228.4" r=".57"/>
<circle cx="203" cy="228.4" r=".56"/>
<circle cx="205.8" cy="228.4" r=".56"/>
<circle cx="208.6" cy="228.4" r=".56"/>
<circle cx="211.4" cy="228.4" r=".56"/>
</g>
<g font-size="4.5">
<text x="101.5" y="43.3">Ferrite Bead: 240-1018-1</text>
<text x="321.4" y="240.4">TI CONFIDENTIAL</text>
<text x="372.1" y="240.4">/</text>
<text x="383.4" y="240.4">PRELIMINARY</text>
</g>
<text font-size="3.7" x="341.2" y="257.2">DIM168 USB EXPERIMENTERS BOARD</text>
<g font-size="2.5">
<text x="60.3" y="35.5">3V3</text>
<text x="172.3" y="32.7">3V3</text>
<text x="192" y="32.7">3V3</text>
<text x="387.7" y="33.5">J100</text>
<text x="176.5" y="41.7">L4</text>
<text x="196.3" y="41.7">L5</text>
<text x="387.7" y="37.8">1</text>
<text x="176.5" y="45.1">Ferrite</text>
<text x="196.3" y="45.1">Ferrite</text>
<text x="318.9" y="46.8">3V3</text>
<text x="387.7" y="42">HEADER7X60</text>
<text x="67.4" y="53">R13</text>
<text x="387.7" y="53.3">J200</text>
<text x="67.4" y="55.5">47K</text>
<text x="387.7" y="57.6">1</text>
<text x="121.2" y="64.3">C46</text>
<text x="132.5" y="64.3">C47</text>
<text x="143.8" y="64.3">C48</text>
<text x="155.1" y="64.3">C49</text>
<text x="387.7" y="61.7">HEADER7X60</text>
<text x="121.2" y="67.1">4.7uF</text>
<text x="132.5" y="67.1">100nF</text>
<text x="143.8" y="67.1">4.7uF</text>
<text x="155.1" y="67.1">100nF</text>
<text x="165" y="69.4">1.8V_USB</text>
<text x="208.9" y="66.5">3V3</text>
<text x="321.4" y="71.4" transform="rotate(-90 321.4 71.4)">2</text>
<text x="66.5" y="75.6">JP2</text>
<text x="311" y="75.6">T1</text>
<text x="331.9" y="76.1">1TDI</text>
<text x="353" y="77">TDI</text>
<text x="66.5" y="79">JUMPER</text>
<text x="121.2" y="81.2">C50</text>
<text x="132.5" y="81.2">C51</text>
<text x="143.8" y="81.2">C52</text>
<text x="155.1" y="81.2">C53</text>
<text x="225.6" y="78.4">C54</text>
<text x="225.6" y="81.2">100nF</text>
<text x="236.9" y="78.4">C56</text>
<text x="236.9" y="81.2">100nF</text>
<text x="248.1" y="78.4">C57</text>
<text x="248.1" y="81.2">100nF</text>
<text x="259.4" y="78.4">C55</text>
<text x="259.4" y="81.2">100nF</text>
<text x="299.7" y="80.1">IRLML6302</text>
<text x="121.2" y="84">4.7uF</text>
<text x="132.5" y="84">100nF</text>
<text x="143.8" y="84">100nF</text>
<text x="155.1" y="84">100nF</text>
<text x="321.4" y="88" transform="rotate(-90 321.4 88)">3</text>
<text x="67.4" y="95.3">R14</text>
<text x="191.7" y="91.1" transform="rotate(-90 191.7 91.1)">4</text>
<text x="194.5" y="91.1" transform="rotate(-90 194.5 91.1)">9</text>
<text x="200.2" y="91.1" transform="rotate(-90 200.2 91.1)">12</text>
<text x="203" y="91.1" transform="rotate(-90 203 91.1)">37</text>
<text x="205.8" y="91.1" transform="rotate(-90 205.8 91.1)">64</text>
<text x="211.5" y="91.1" transform="rotate(-90 211.5 91.1)">20</text>
<text x="214.3" y="91.1" transform="rotate(-90 214.3 91.1)">31</text>
<text x="217.1" y="91.1" transform="rotate(-90 217.1 91.1)">42</text>
<text x="219.9" y="91.1" transform="rotate(-90 219.9 91.1)">56</text>
<text x="234" y="95.3">U15</text>
<text x="324.3" y="95.3">R83</text>
<text x="67.4" y="97.8">1K5</text>
<text x="155.4" y="97.6">3V3</text>
<text x="192.9" y="101.4" transform="rotate(-90 192.9 101.4)">VPHY</text>
<text x="195.7" y="100.7" transform="rotate(-90 195.7 100.7)">VPLL</text>
<text x="324.3" y="98.7">120</text>
<text x="108.6" y="106">VBUS</text>
<text x="172.8" y="104.3">50</text>
<text x="172.8" y="107.1">49</text>
<text x="179" y="105.5">VREGIN</text>
<text x="201.4" y="103.5" transform="rotate(-90 201.4 103.5)">VCORE</text>
<text x="204.2" y="103.5" transform="rotate(-90 204.2 103.5)">VCORE</text>
<text x="207" y="103.5" transform="rotate(-90 207 103.5)">VCORE</text>
<text x="208" y="105.5">ADBUS0/TXD/TCK</text>
<text x="212.7" y="102.5" transform="rotate(-90 212.7 102.5)">VCCIO</text>
<text x="215.5" y="102.5" transform="rotate(-90 215.5 102.5)">VCCIO</text>
<text x="218.3" y="102.5" transform="rotate(-90 218.3 102.5)">VCCIO</text>
<text x="221.1" y="102.5" transform="rotate(-90 221.1 102.5)">VCCIO</text>
<text x="233.2" y="104.3">16</text>
<text x="233.2" y="107.1">17</text>
<text x="274.1" y="105.2">TCK</text>
<text x="274.1" y="108">TDI</text>
<text x="117" y="108.8">5V0</text>
<text x="179" y="108.3">VREGOUT</text>
<text x="206.4" y="111.1">ADBUS2/RTS#/TDO</text>
<text x="206.4" y="113.9">ADBUS3/CTS#/TMS</text>
<text x="208.7" y="108.3">ADBUS1/RXD/TDI</text>
<text x="233.2" y="110">18</text>
<text x="233.2" y="112.8">19</text>
<text x="274.1" y="110.8">TDO</text>
<text x="274.1" y="113.6">TMS</text>
<text x="313" y="109.4">D4</text>
<text x="324.3" y="112.2">BLUE</text>
<text x="62" y="114.8">Digikey no: MINISMDC050FCT-ND</text>
<text x="128.9" y="116.7">U18</text>
<text x="202.2" y="119.6">ADBUS5/DSR#/GPIOL1</text>
<text x="202.4" y="116.8">ADBUS4/DTR#/GPIOL0</text>
<text x="233.2" y="115.6">21</text>
<text x="233.2" y="118.4">22</text>
<text x="274.1" y="116.4">TRSTn</text>
<text x="79" y="120.4">Digikey no: WM17117</text>
<text x="123.5" y="121.2">1</text>
<text x="123.5" y="124.1">2</text>
<text x="128.3" y="122.4">VCC</text>
<text x="128.3" y="125.2">NC</text>
<text x="135.5" y="122.4">IO2</text>
<text x="143" y="121.2">5</text>
<text x="172.8" y="121.2">14</text>
<text x="174.2" y="124.1">6</text>
<text x="179" y="122.4">RESET#</text>
<text x="179" y="125.2">REF</text>
<text x="202.1" y="122.4">ADBUS6/DCD#/GPIOL2</text>
<text x="205.1" y="125.2">ADBUS7/RI#/GPIOL3</text>
<text x="233.2" y="121.2">23</text>
<text x="233.2" y="124.1">24</text>
<text x="81.8" y="126.3">P301</text>
<text x="90.2" y="126.3">USB_B</text>
<text x="93.2" y="130.9">VBUS</text>
<text x="103.5" y="129.7">1</text>
<text x="123.5" y="126.9">3</text>
<text x="126.9" y="132">TPD2E001</text>
<text x="128.3" y="128">IO1 GND</text>
<text x="143" y="126.9">4</text>
<text x="157.9" y="129.1">R72</text>
<text x="166.9" y="128.8">10k</text>
<text x="200" y="130.9">ACBUS0/TXDEN/GPIOH0</text>
<text x="233.2" y="129.7">26</text>
<text x="96.1" y="133.7">DM</text>
<text x="96.6" y="136.5">DP</text>
<text x="103.5" y="135.3">3</text>
<text x="103.5" y="132.5">2</text>
<text x="198" y="133.7">ACBUS1/WRSTB#/GPIOH1</text>
<text x="198.6" y="136.5">ACBUS2/RDSTB#/GPIOH2</text>
<text x="233.2" y="135.3">28</text>
<text x="233.2" y="132.5">27</text>
<text x="296.1" y="136.2">J13</text>
<text x="94.4" y="139.3">GND</text>
<text x="103.5" y="138.2">4</text>
<text x="152.5" y="142.7">3V3</text>
<text x="174.2" y="138.2">7</text>
<text x="174.2" y="141">8</text>
<text x="179" y="139.3">USBDM</text>
<text x="179" y="142.1">USBDP</text>
<text x="198.7" y="139.3">ACBUS3/RXLED#/GPIOH3</text>
<text x="199" y="142.1">ACBUS4/TXLED#/GPIOH4</text>
<text x="233.2" y="141">30</text>
<text x="233.2" y="138.2">29</text>
<text x="233.2" y="143.8">32</text>
<text x="253.8" y="139">R84</text>
<text x="262.2" y="140.4">1k</text>
<text x="324.8" y="141.8">SCI_RX</text>
<text x="85.8" y="145.2" transform="rotate(-90 85.8 145.2)">SH</text>
<text x="88.6" y="145.2" transform="rotate(-90 88.6 145.2)">SH</text>
<text x="91.4" y="145.2" transform="rotate(-90 91.4 145.2)">SH</text>
<text x="94.2" y="145.2" transform="rotate(-90 94.2 145.2)">SH</text>
<text x="207.8" y="144.9">ACBUS5/-/GPIOH5</text>
<text x="207.8" y="147.8">ACBUS6/-/GPIOH6</text>
<text x="233.2" y="146.6">33</text>
<text x="233.2" y="149.4">34</text>
<text x="296.1" y="147.7">JUMPER</text>
<text x="84.6" y="150" transform="rotate(-90 84.6 150)">8</text>
<text x="87.4" y="150" transform="rotate(-90 87.4 150)">7</text>
<text x="90.2" y="150" transform="rotate(-90 90.2 150)">6</text>
<text x="93" y="150" transform="rotate(-90 93 150)">5</text>
<text x="98.7" y="151.7">R77 0</text>
<text x="157.9" y="154.5">R75</text>
<text x="166.4" y="154.5">R76</text>
<text x="207.8" y="150.6">ACBUS7/-/GPIOH7</text>
<text x="233.2" y="155.1">38</text>
<text x="294.6" y="153.9">5V0</text>
<text x="308.7" y="153.9">5V0</text>
<text x="79.2" y="159.6">3V3</text>
<text x="157.9" y="157.9">10k</text>
<text x="166.4" y="157.9">10k</text>
<text x="206.4" y="161.9">BDBUS2/RTS#/TDO</text>
<text x="208" y="156.2">BDBUS0/TXD/TCK</text>
<text x="208.7" y="159">BDBUS1/RXD/TDI</text>
<text x="233.2" y="160.7">40</text>
<text x="233.2" y="157.9">39</text>
<text x="274.1" y="158.7">SCI_TX</text>
<text x="95.3" y="166.3">8</text>
<text x="100.1" y="163.3">U16</text>
<text x="100.1" y="167.5">VCC</text>
<text x="116.3" y="167.5">CS</text>
<text x="123.2" y="166.3">1</text>
<text x="138.7" y="165.8">EECS</text>
<text x="172.8" y="166.3">63</text>
<text x="179" y="167.5">EECS</text>
<text x="202.4" y="167.5">BDBUS4/DTR#/GPIOL0</text>
<text x="206.4" y="164.7">BDBUS3/CTS#/TMS</text>
<text x="233.2" y="166.3">43</text>
<text x="233.2" y="163.5">41</text>
<text x="300.6" y="165.8">D2</text>
<text x="314.7" y="165.8">D3</text>
<text x="95.3" y="169.2">7</text>
<text x="95.3" y="172">6</text>
<text x="100.1" y="170.3">NC</text>
<text x="100.1" y="173.1">NC</text>
<text x="115.4" y="173.1">DIN</text>
<text x="116.4" y="170.3">SK</text>
<text x="123.2" y="172">3</text>
<text x="123.2" y="169.2">2</text>
<text x="138.7" y="168.6">EESK</text>
<text x="138.7" y="171.4">EEDATA</text>
<text x="172.8" y="169.2">62</text>
<text x="172.8" y="172">61</text>
<text x="179" y="170.3">EESK</text>
<text x="179" y="173.1">EEDATA</text>
<text x="202.1" y="173.1">BDBUS6/DCD#/GPIOL2</text>
<text x="202.2" y="170.3">BDBUS5/DSR#/GPIOL1</text>
<text x="233.2" y="172">45</text>
<text x="233.2" y="169.2">44</text>
<text x="300.6" y="169.2">BLUE</text>
<text x="314.7" y="169.2">BLUE</text>
<text x="336.9" y="173.7">VBUS</text>
<text x="95.3" y="174.8">5</text>
<text x="100.1" y="176">GND</text>
<text x="112.6" y="176">DOUT</text>
<text x="123.2" y="174.8">4</text>
<text x="205.1" y="176">BDBUS7/RI#/GPIOL3</text>
<text x="233.2" y="174.8">46</text>
<text x="298.9" y="179.9">R81</text>
<text x="313" y="179.9">R82</text>
<text x="100.1" y="180.2">93C56</text>
<text x="132.5" y="185.2">R78</text>
<text x="147.2" y="185.2">2.2k</text>
<text x="198" y="184.4">BCBUS1/WRSTB#/GPIOH1</text>
<text x="200" y="181.6">BCBUS0/TXDEN/GPIOH0</text>
<text x="233.2" y="180.4">48</text>
<text x="233.2" y="183.3">52</text>
<text x="298.9" y="183.3">1k</text>
<text x="313" y="183.3">1k</text>
<text x="59.5" y="187.8">3V3</text>
<text x="98.7" y="188.1">R79</text>
<text x="110" y="191.2">C62</text>
<text x="113.3" y="188.1">10k</text>
<text x="158.5" y="191.2">XTIN</text>
<text x="174.2" y="191.7">2</text>
<text x="198.6" y="187.2">BCBUS2/RDSTB#/GPIOH2</text>
<text x="198.7" y="190.1">BCBUS3/RXLED#/GPIOH3</text>
<text x="233.2" y="186.1">53</text>
<text x="233.2" y="191.7">55</text>
<text x="233.2" y="188.9">54</text>
<text x="341.2" y="188.3">R86</text>
<text x="341.2" y="191.7">4.7k</text>
<text x="40.6" y="197.9">3V3</text>
<text x="110" y="194">27pF</text>
<text x="179" y="192.9">OSCI</text>
<text x="199" y="192.9">BCBUS4/TXLED#/GPIOH4</text>
<text x="207.8" y="195.7">BCBUS5/-/GPIOH5</text>
<text x="233.2" y="194.5">57</text>
<text x="233.2" y="197.4">58</text>
<text x="155.7" y="202.4">XTOUT</text>
<text x="174.2" y="203">3</text>
<text x="207.8" y="198.5">BCBUS6/-/GPIOH6</text>
<text x="207.8" y="201.3">BCBUS7/-/GPIOH7</text>
<text x="233.2" y="200.2">59</text>
<text x="71.9" y="204.7">5V0</text>
<text x="112.8" y="208.1">C61</text>
<text x="135.3" y="209.5">Y2</text>
<text x="179" y="204.2">OSCO</text>
<text x="216.1" y="209.8">SUSPEND#</text>
<text x="218.8" y="207">PWREN#</text>
<text x="233.2" y="208.6">36</text>
<text x="233.2" y="205.8">60</text>
<text x="267.9" y="205.3">R74</text>
<text x="267.9" y="208.1">R73</text>
<text x="276.3" y="205.3">0805</text>
<text x="276.3" y="208.1">0805</text>
<text x="341.2" y="208.1">R87</text>
<text x="112.8" y="210.9">27pF</text>
<text x="121.8" y="213.7">XTIN</text>
<text x="132" y="214.3">1</text>
<text x="154.2" y="214.3">4</text>
<text x="184.5" y="215.7" transform="rotate(-90 184.5 215.7)">TEST</text>
<text x="190.1" y="215.7" transform="rotate(-90 190.1 215.7)">AGND</text>
<text x="195.7" y="215.7" transform="rotate(-90 195.7 215.7)">GND</text>
<text x="198.6" y="215.7" transform="rotate(-90 198.6 215.7)">GND</text>
<text x="201.4" y="215.7" transform="rotate(-90 201.4 215.7)">GND</text>
<text x="204.2" y="215.7" transform="rotate(-90 204.2 215.7)">GND</text>
<text x="207" y="215.7" transform="rotate(-90 207 215.7)">GND</text>
<text x="209.8" y="215.7" transform="rotate(-90 209.8 215.7)">GND</text>
<text x="212.7" y="215.7" transform="rotate(-90 212.7 215.7)">GND</text>
<text x="215.5" y="215.7" transform="rotate(-90 215.5 215.7)">GND</text>
<text x="341.2" y="211.5">10k</text>
<text x="40.6" y="217.7">5V0</text>
<text x="132" y="219.9">2</text>
<text x="137.7" y="216.8" transform="rotate(-90 137.7 216.8)">NC2</text>
<text x="154.2" y="219.9">3</text>
<text x="158.5" y="219.4">XTOUT</text>
<text x="183.3" y="221.9" transform="rotate(-90 183.3 221.9)">13</text>
<text x="188.9" y="221.9" transform="rotate(-90 188.9 221.9)">10</text>
<text x="194.5" y="220.5" transform="rotate(-90 194.5 220.5)">1</text>
<text x="197.4" y="220.5" transform="rotate(-90 197.4 220.5)">5</text>
<text x="200.2" y="221.9" transform="rotate(-90 200.2 221.9)">11</text>
<text x="203" y="221.9" transform="rotate(-90 203 221.9)">15</text>
<text x="205.8" y="221.9" transform="rotate(-90 205.8 221.9)">25</text>
<text x="208.6" y="221.9" transform="rotate(-90 208.6 221.9)">35</text>
<text x="211.5" y="221.9" transform="rotate(-90 211.5 221.9)">47</text>
<text x="214.3" y="221.9" transform="rotate(-90 214.3 221.9)">51</text>
<text x="233.7" y="219.4">FT2232H</text>
<text x="135.3" y="226.7">12MHz CRYSTAL</text>
<text x="137.7" y="224.2" transform="rotate(-90 137.7 224.2)">1</text>
<text x="40.6" y="228.9">GND</text>
<text x="126.9" y="230.4">Digikey no: XC1118CT-ND</text>
<text x="126.9" y="233.1">Manufactor no: ECS-120-20-30B-TR</text>
<text x="146.1" y="228.1" transform="rotate(-90 146.1 228.1)">NC1</text>
<text x="324.3" y="253.2">Title</text>
<text x="324.3" y="261.6">Size</text>
<text x="335.5" y="261.6">Document Number</text>
<text x="417.3" y="261.6">Rev</text>
<text x="327.1" y="264.5">B</text>
<text x="366.8" y="265.6">DIM168USBDOCK</text>
<text x="420.1" y="264.5">0.2</text>
<text x="324.3" y="270.1">Date:</text>
<text x="338.9" y="270.1">Wednesday, March 30, 2011</text>
<text x="380.6" y="270.1">Sheet</text>
<text x="394.7" y="270.1">3</text>
<text x="403.2" y="270.1">of</text>
<text x="411.6" y="270.1">4</text>
</g>
<g font-size="2">
<text x="45.1" y="2.1">5</text>
<text x="129.7" y="2.1">4</text>
<text x="214.3" y="2.1">3</text>
<text x="298.9" y="2.1">2</text>
<text x="383.5" y="2.1">1</text>
<text x=".7" y="38.1">D</text>
<text x="426.5" y="38.1">D</text>
<text x=".7" y="105.1">C</text>
<text x="426.5" y="105.1">C</text>
<text x=".7" y="172">B</text>
<text x="426.5" y="172">B</text>
<text x=".7" y="239">A</text>
<text x="426.5" y="239">A</text>
<text x="45.1" y="272.8">5</text>
<text x="129.7" y="272.8">4</text>
<text x="214.3" y="272.8">3</text>
<text x="298.9" y="272.8">2</text>
<text x="383.5" y="272.8">1</text>
</g>
</svg>
